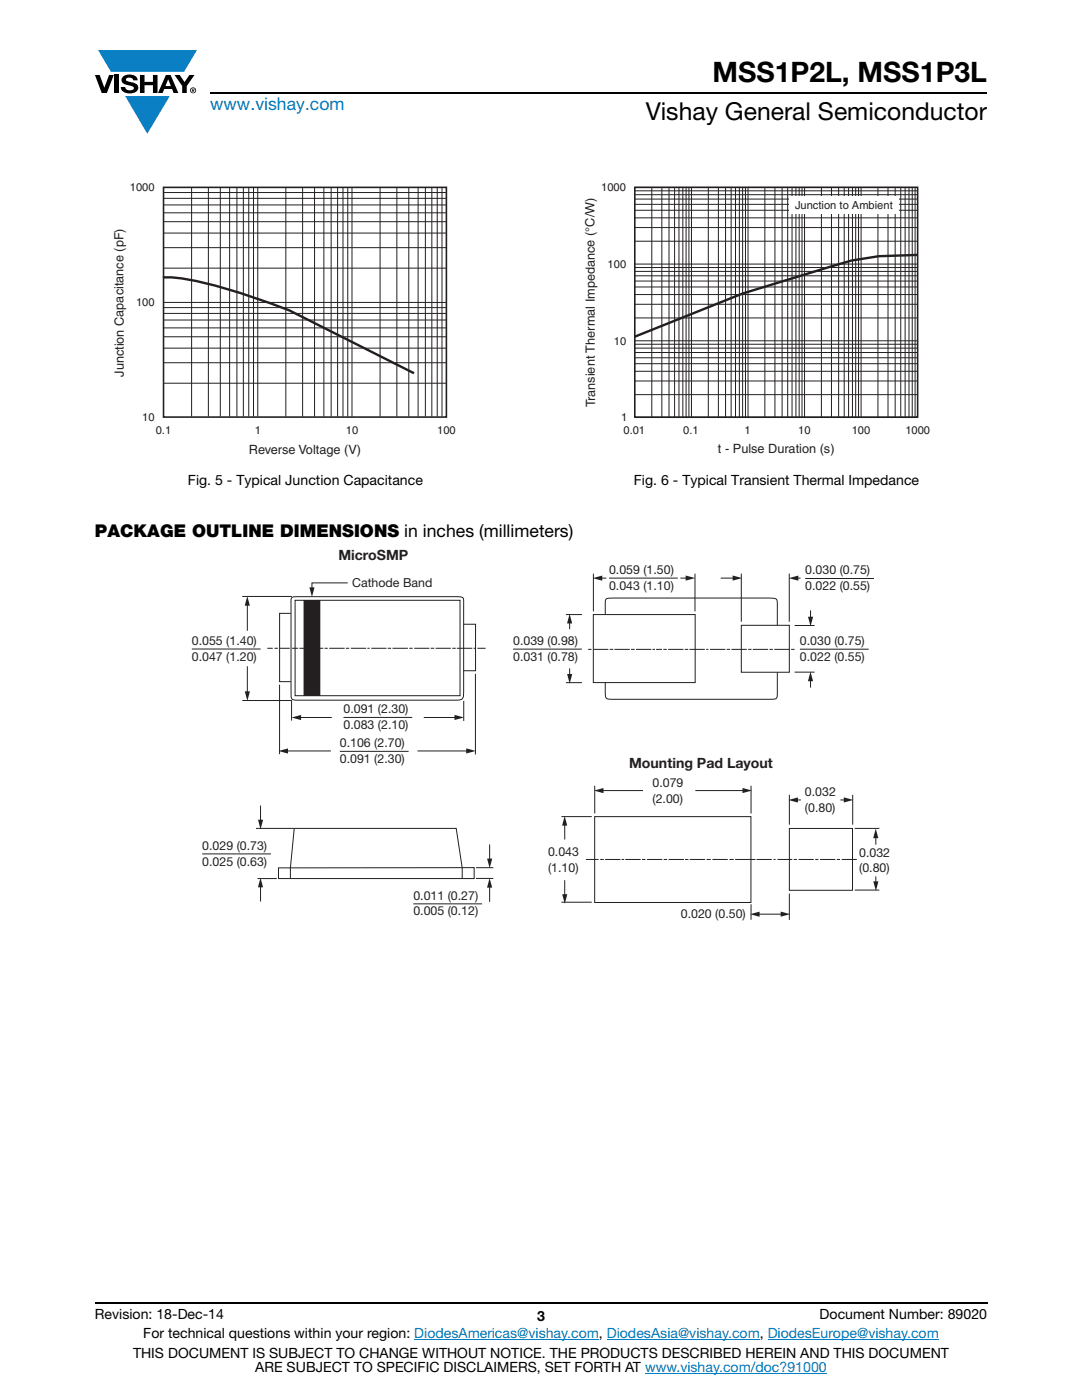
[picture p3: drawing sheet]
<svg xmlns="http://www.w3.org/2000/svg" width="216mm" height="279mm" viewBox="0 0 216 279" stroke-linecap="round" stroke-linejoin="round" font-family="sans-serif">
<g fill="#0a7fc3">
<path d="M19.6 10h19.7l-2.6 4.3h-1.1h-13.5z"/>
<path d="M25 19.2h8.9l-4.5 7.5z"/>
</g>
<g fill="#000">
<path d="M18.9 15h1l.9 2.5 1-2.5h.9l-1.4 3.6h-1zM22.9 15h.9v3.6h-.9zM24.6 15.3a2.1 2.1 0 0 1 2.8 .3l.1 .4h-.9a.79 .79 0 0 0-.7-.5 .79 .79 0 0 0-.8 .4l.3 .3 1 .2a1.08 1.08 0 0 1 1.2 1 1.08 1.08 0 0 1-1.1 1.2 1.73 1.73 0 0 1-2.4-1.2h.9a.96 .96 0 0 0 .8 .6 .96 .96 0 0 0 .9-.4 1.31 1.31 0 0 0-1.2-.6 1.03 1.03 0 0 1-1.1-.6 1.03 1.03 0 0 1 .2-1.1zM27.9 15h.9v1.3h1.7v-1.3h.9v3.6h-.9v-1.6h-1.7v1.6h-.9zM34.8 15h1.1l.9 1.4 1-1.4h1l-1.5 2.2v1.4h-.9v-1.4z"/>
<path d="M33.6 15.9l.5 1.3h-1.1zM33.1 15l-1.6 3.6h1l.3-.8h1.5l.3 .8h1l-1.6-3.6z"/>
<path d="M38.4 17.8h.2v.2h-.2zM38.3 17.7v.7h.1v-.3l.4 .3-.2-.3 .2-.2-.1-.2z"/>
<path d="M38.1 18a.46 .46 0 0 1 .9 0 .46 .46 0 0 1-.9 0zM37.9 18a.6 .6 0 0 0 1.2 0 .6 .6 0 0 0-1.2 0z"/>
</g>
<path d="M42 18.6h155M18.9 260h178.1" fill="none" stroke="#000" stroke-width=".36"/>
<path d="M82.7 267.3h36.8M121.1 267.3h30.5M128.7 274h36.3M153.2 267.3h34.1" fill="none" stroke="#007ec4" stroke-width=".2"/>
<path d="M22.4 36.2h68.6v54.9h-68.6z" fill="#fff"/>
<g fill="none" stroke="#231f20" stroke-width=".2">
<path d="M32.6 39.6h56.4M32.6 38.4h56.4M38.2 37.4v45.7M41.6 37.4v45.7M44 37.4v45.7M45.8 37.4v45.7M47.3 37.4v45.7M48.6 37.4v45.7M49.6 37.4v45.7M50.6 37.4v45.7M51.4 37.4v45.7M57 37.4v45.7"/>
<path d="M60.4 37.4v45.7M62.8 37.4v45.7M64.6 37.4v45.7M66.1 37.4v45.7M67.4 37.4v45.7M68.4 37.4v45.7M69.4 37.4v45.7M70.2 37.4v45.7M75.8 37.4v45.7M79.2 37.4v45.7M81.6 37.4v45.7M83.4 37.4v45.7"/>
<path d="M84.9 37.4v45.7M86.2 37.4v45.7M87.2 37.4v45.7M88.2 37.4v45.7M32.6 53.5h56.4M32.6 49.4h56.4M32.6 46.5h56.4M32.6 44.2h56.4M32.6 40.9h56.4M32.6 42.5h56.4M32.6 76.5h56.4M32.6 72.4h56.4"/>
<path d="M32.6 69.5h56.4M32.6 67.2h56.4M32.6 62.5h56.4M32.6 63.9h56.4M32.6 65.4h56.4M32.6 61.4h56.4M32.6 60.4h56.4"/>
</g>
<path d="M32.6 37.4h56.5v45.8h-56.5z" fill="none" stroke="#231f20" stroke-width=".32"/>
<path d="M32.5 55.4a17.9 17.9 0 0 1 6.6 .7l3.9 .9 4.9 1.5 9.8 3.4 24.9 12.6" fill="none" stroke="#231f20" stroke-width=".48"/>
<path d="M116.5 36.2h69.1v54.9h-69.1z" fill="#fff"/>
<g fill="none" stroke="#231f20" stroke-width=".2">
<path d="M126.7 38.9h56.4M126.7 39.7h56.4M126.7 38.1h56.4M126.7 37.4h56.4M130.1 37.4v45.9M132.1 37.4v45.9M133.5 37.4v45.9M134.6 37.4v45.9M135.5 37.4v45.9M136.3 37.4v45.9M136.9 37.4v45.9M137.5 37.4v45.9"/>
<path d="M138 37.4v45.9M141.3 37.4v45.9M143.3 37.4v45.9M144.8 37.4v45.9M145.9 37.4v45.9M146.8 37.4v45.9M147.5 37.4v45.9M148.2 37.4v45.9M148.7 37.4v45.9M149.3 37.4v45.9M152.6 37.4v45.9M154.6 37.4v45.9"/>
<path d="M156.1 37.4v45.9M157.2 37.4v45.9M158 37.4v45.9M158.8 37.4v45.9M159.5 37.4v45.9M160 37.4v45.9M160.5 37.4v45.9M163.9 37.4v45.9M165.9 37.4v45.9M167.3 37.4v45.9M168.5 37.4v45.9M169.3 37.4v45.9"/>
<path d="M170.1 37.4v45.9M170.7 37.4v45.9M171.3 37.4v45.9M171.8 37.4v45.9M175.2 37.4v45.9M177.2 37.4v45.9M178.6 37.4v45.9M179.7 37.4v45.9M180.6 37.4v45.9M181.4 37.4v45.9M182 37.4v45.9M182.6 37.4v45.9"/>
<path d="M126.7 58.8h56.4M126.7 57.3h56.4M126.7 54.2h56.4M126.7 55h56.4M126.7 56.1h56.4M126.7 53.4h56.4M126.7 52.7h56.4M126.7 48.1h56.4M126.7 45.4h56.4M126.7 43.5h56.4M126.7 42h56.4M126.7 40.8h56.4"/>
<path d="M126.7 78.8h56.4M126.7 76h56.4M126.7 74.1h56.4M126.7 72.6h56.4M126.7 69.5h56.4M126.7 70.4h56.4M126.7 71.4h56.4M126.7 68.7h56.4M126.7 68h56.4M126.7 63.5h56.4M126.7 60.7h56.4M126.7 83.3h56.4"/>
</g>
<path d="M126.7 37.4h56.4v45.8h-56.4z" fill="none" stroke="#231f20" stroke-width=".32"/>
<path d="M183 50.9l-7.7 .2-5.4 .9-21.7 6.6-21.6 8.6" fill="none" stroke="#231f20" stroke-width=".48"/>
<g fill="#fff">
<path d="M157.5 39.2h21.9v3.5h-21.9z"/>
<path d="M38.3 109.5h139.3v74.2h-139.3z"/>
</g>
<path d="M58.3 119.2l.8-.1h31.8a1.45 1.45 0 0 1 1.6 .4v17.9a2.63 2.63 0 0 1-.4 2.1l-.9 .2-32.7-.1a1.26 1.26 0 0 1-.4-1.4v-17.1a2.47 2.47 0 0 1 .2-1.9zM58.9 119.8h32.9v19h-32.9z" fill="none" stroke="#231f20" stroke-width=".2"/>
<path d="M60.7 119.8h3.1v19h-3.1z" fill="#231f20"/>
<g fill="none" stroke="#231f20" stroke-width=".2">
<path d="M48.3 119h9.9M60.7 119.8h3.1v19h-3.1zM48.3 139.8h9.9M49.4 120.5v5.4M53.3 129.4h1.1M54.8 129.4h.7M55.8 136.6v13.9M55.8 129.4h2M58 122.4h-2.2v13.6h2.2M58.2 139.8v4M58.3 129.4h1.2M59.7 129.4h4.8"/>
<path d="M64.8 129.4h.6M65.7 129.4h3.1M69 129.4h.7M70 129.4h3.1M73.3 129.4h.5M74.1 129.4h3M77.4 129.4h.7M78.3 129.4h3.1M81.7 129.4h.7M82.7 129.4h3M85.9 129.4h.7M86.9 129.4h3"/>
<path d="M90.2 129.4h.7M91.2 129.4h3M92.5 124.6h2.4v9.3h-2.4M92.5 139.9v4M94.5 129.4h.4M94.9 134.5v16.1M95.3 129.4h1.6"/>
</g>
<path d="M49.3 119l.6 1.9h-1.1z" fill="#231f20"/>
<path d="M49.4 133v5.3" fill="none" stroke="#231f20" stroke-width=".2"/>
<path d="M48.8 138h1.1l-.5 1.9z" fill="#231f20"/>
<path d="M69.4 116.3h-7.2v1.3" fill="none" stroke="#231f20" stroke-width=".2"/>
<path d="M61.7 117.2h1.1l-.6 1.9z" fill="#231f20"/>
<path d="M59.7 143.2h6.5" fill="none" stroke="#231f20" stroke-width=".2"/>
<path d="M58.2 143.2l1.9-.5v1z" fill="#231f20"/>
<path d="M84.6 143.2h6.4" fill="none" stroke="#231f20" stroke-width=".2"/>
<path d="M90.7 142.7l1.9 .5-1.9 .5z" fill="#231f20"/>
<path d="M57.1 149.9h8.9" fill="none" stroke="#231f20" stroke-width=".2"/>
<path d="M55.6 149.9l1.9-.5v1z" fill="#231f20"/>
<path d="M83.3 149.9h10.1" fill="none" stroke="#231f20" stroke-width=".2"/>
<path d="M93 149.4l1.9 .5-1.9 .5z" fill="#231f20"/>
<g fill="none" stroke="#231f20" stroke-width=".2">
<path d="M147.9 114.5v9.6M157.5 114.5v9.6M117.4 129.6h.6M118.4 122.7h20.3v13.5h-20.3zM118.4 129.6h3M121.7 129.6h.7M122.6 129.6h3.1M125.9 129.6h.7M126.9 129.6h3.1M130.2 129.6h.5M130.9 129.6h1.2M132.4 129.6h.6"/>
<path d="M133.3 129.6h3.1M136.6 129.6h.7M137.6 129.6h3M140.9 129.6h.5M141.7 129.6h3M145 129.6h.7M146 129.6h3M147.9 124.8h9.6v9.4h-9.6zM149.3 129.6h.7M150.2 129.6h3.1M153.5 129.6h.7M154.5 129.6h3.1"/>
<path d="M157.9 129.6h.6M158.5 124.8h4M158.5 134.1h4M161.7 135.6v1.6"/>
</g>
<path d="M161.7 134l.5 1.9h-1z" fill="#231f20"/>
<path d="M161.7 121.8v1.6" fill="none" stroke="#231f20" stroke-width=".2"/>
<path d="M161.2 123.1h1.1l-.6 1.9z" fill="#231f20"/>
<path d="M143.8 115.4h2.7" fill="none" stroke="#231f20" stroke-width=".2"/>
<path d="M146.2 114.9l1.9 .5-1.9 .5z" fill="#231f20"/>
<path d="M158.9 115.4h.8" fill="none" stroke="#231f20" stroke-width=".2"/>
<path d="M157.4 115.4l1.9-.5v1z" fill="#231f20"/>
<path d="M118.4 114.5v7.5M135.8 115.4h1.4M138.7 114.5v7.5" fill="none" stroke="#231f20" stroke-width=".2"/>
<path d="M136.8 114.9l1.9 .5-1.9 .5z" fill="#231f20"/>
<path d="M119.8 115.4h1.2" fill="none" stroke="#231f20" stroke-width=".2"/>
<path d="M118.3 115.4l1.9-.5v1z" fill="#231f20"/>
<path d="M112.9 122.7h3.2M112.9 136.2h3.2M113.7 124.1v1.5" fill="none" stroke="#231f20" stroke-width=".2"/>
<path d="M113.7 122.5l.5 1.9h-1.1z" fill="#231f20"/>
<path d="M113.7 133.4v1.5" fill="none" stroke="#231f20" stroke-width=".2"/>
<path d="M113.2 134.5h1l-.5 1.9z" fill="#231f20"/>
<g fill="none" stroke="#231f20" stroke-width=".2">
<path d="M121.5 115.4h13.7M160.7 115.5h13.7M38.3 129.5h13.7M102.4 129.5h13.7M120.8 122.7v-1.4a2.1 2.1 0 0 1 .3-1.8l1.6-.1h30.5a1.95 1.95 0 0 1 1.8 .3l.1 5.1M155.1 134.2v3.3a2.25 2.25 0 0 1-.3 1.9l-.8 .2h-31.2a2.1 2.1 0 0 1-1.9-.4l-.1-3M159.6 129.6h13.7M67.8 149.9h13.7M68.5 143.2h13.8M157.5 158.6v6M170.1 158.6v6M51.1 165.3h39.9l1.2 7.9v2.2"/>
<path d="M55.6 173.2h39v2.1h-39zM58.7 165.4l-.8 7.8v2.2M118.7 163h31.1v17.1h-31.1zM157.5 165.3h12.6v12.4h-12.6zM170.6 165.3h4.9M170.6 177.6h4.9M174.8 166.9v1.7"/>
</g>
<path d="M174.7 165.4l.6 1.9h-1.1z" fill="#231f20"/>
<path d="M174.8 174.9v1.3" fill="none" stroke="#231f20" stroke-width=".2"/>
<path d="M174.3 175.9h1l-.5 1.9z" fill="#231f20"/>
<path d="M167.7 159.6h1" fill="none" stroke="#231f20" stroke-width=".2"/>
<path d="M168.4 159.1l1.9 .5-1.9 .6z" fill="#231f20"/>
<path d="M158.9 159.6h.9" fill="none" stroke="#231f20" stroke-width=".2"/>
<path d="M157.3 159.7l1.9-.6v1.1z" fill="#231f20"/>
<path d="M138.7 157.8h9.8" fill="none" stroke="#231f20" stroke-width=".2"/>
<path d="M148.2 157.3l1.9 .5-1.9 .5z" fill="#231f20"/>
<path d="M120.1 157.8h8.2" fill="none" stroke="#231f20" stroke-width=".2"/>
<path d="M118.5 157.8l1.9-.5v1z" fill="#231f20"/>
<path d="M112.7 164.4v3.1" fill="none" stroke="#231f20" stroke-width=".2"/>
<path d="M112.7 162.9l.5 1.9h-1z" fill="#231f20"/>
<path d="M112.7 175.7v3.1" fill="none" stroke="#231f20" stroke-width=".2"/>
<path d="M112.2 178.5h1l-.5 1.9z" fill="#231f20"/>
<g fill="none" stroke="#231f20" stroke-width=".2">
<path d="M118.7 156.8v5.5M149.9 156.8v5.5M112 163h6.1M116.9 171.5h2.5M119.8 171.5h.7M120.7 171.5h3.1M124 171.5h.5M124.8 171.5h3M128.1 171.5h.7M129.1 171.5h3M132.4 171.5h.7M133.4 171.5h3.1"/>
<path d="M136.7 171.5h.7M137.6 171.5h3.1M141 171.5h.8M142.2 171.5h3M145.6 171.5h.8M146.7 171.5h4M151 171.5h3M154.3 171.5h.5M155.1 171.5h3M157.5 178.3v5.3M158.4 171.5h.6M159.4 171.5h3"/>
<path d="M162.7 171.5h.6M163.6 171.5h3.1M167 171.5h.6M168 171.5h3M112 180.1h6.1M149.9 180.5v3.1M151.2 182.4h4.9"/>
</g>
<g fill="#231f20">
<path d="M155.8 181.9l1.9 .5-1.9 .6z"/>
<path d="M149.7 182.5l1.9-.6v1.1z"/>
</g>
<path d="M51.4 175.3h3.8M95 173.2h3.4M95 175.3h3.4M97.7 176.8v3.2" fill="none" stroke="#231f20" stroke-width=".2"/>
<path d="M97.7 175.2l.5 1.9h-1z" fill="#231f20"/>
<path d="M97.7 168.5v3.2" fill="none" stroke="#231f20" stroke-width=".2"/>
<path d="M97.2 171.4h1l-.5 1.9z" fill="#231f20"/>
<path d="M52 176.7v3.2" fill="none" stroke="#231f20" stroke-width=".2"/>
<path d="M52 175.2l.5 1.9h-1z" fill="#231f20"/>
<path d="M52 160.8v3.1" fill="none" stroke="#231f20" stroke-width=".2"/>
<path d="M51.5 163.6h1l-.5 1.9z" fill="#231f20"/>
<path d="M40.3 170.4h13.8M82.5 180.4h13.7" fill="none" stroke="#231f20" stroke-width=".2"/>
<text font-size="5.6" x="142.2" y="16.4">MSS1P2L, MSS1P3L</text>
<text font-size="4.9" x="128.8" y="24">Vishay General Semiconductor</text>
<text font-size="3.5" fill="#007ec4" x="42" y="21.9">www.vishay.com</text>
<text font-size="3.5" x="18.9" y="107.2">PACKAGE OUTLINE DIMENSIONS in inches (millimeters)</text>
<g font-size="2.8">
<text x="37.5" y="96.8">Fig. 5 - Typical Junction Capacitance</text>
<text x="126.5" y="96.8">Fig. 6 - Typical Transient Thermal Impedance</text>
<text x="18.9" y="263.3">Revision: 18-Dec-14</text>
<text x="107.2" y="263.6">3</text>
<text x="163.6" y="263.3">Document Number: 89020</text>
<text x="28.6" y="267.1">For technical questions within your region: DiodesAmericas@vishay.com, DiodesAsia@vishay.com, DiodesEurope@vishay.com</text>
<text x="26.5" y="271">THIS DOCUMENT IS SUBJECT TO CHANGE WITHOUT NOTICE. THE PRODUCTS DESCRIBED HEREIN AND THIS DOCUMENT</text>
<text x="50.9" y="273.8">ARE SUBJECT TO SPECIFIC DISCLAIMERS, SET FORTH AT www.vishay.com/doc?91000</text>
</g>
<g font-size="2.8" fill="#231f20">
<text x="67.5" y="111.8">MicroSMP</text>
<text x="125.5" y="153.2">Mounting Pad Layout</text>
</g>
<g font-size="2.5" fill="#231f20">
<text x="24.7" y="75.2" transform="rotate(-90 24.7 75.2)">Junction Capacitance (pF)</text>
<text x="118.7" y="81.3" transform="rotate(-90 118.7 81.3)">Transient Thermal Impedance (°C/W)</text>
<text x="49.7" y="90.5">Reverse Voltage (V)</text>
<text x="143.3" y="90.5">t - Pulse Duration (s)</text>
<text x="70.3" y="117.1">Cathode Band</text>
<text x="121.5" y="114.5">0.059 (1.50)</text>
<text x="121.5" y="117.7">0.043 (1.10)</text>
<text x="160.7" y="114.6">0.030 (0.75)</text>
<text x="160.7" y="117.8">0.022 (0.55)</text>
<text x="38.3" y="128.7">0.055 (1.40)</text>
<text x="38.3" y="131.8">0.047 (1.20)</text>
<text x="102.4" y="128.7">0.039 (0.98)</text>
<text x="102.4" y="131.9">0.031 (0.78)</text>
<text x="159.6" y="128.7">0.030 (0.75)</text>
<text x="159.6" y="131.9">0.022 (0.55)</text>
<text x="68.6" y="142.3">0.091 (2.30)</text>
<text x="67.8" y="149.1">0.106 (2.70)</text>
<text x="68.6" y="145.5">0.083 (2.10)</text>
<text x="67.8" y="152.3">0.091 (2.30)</text>
<text x="130.2" y="157">0.079</text>
<text x="130.2" y="160.2">(2.00)</text>
<text x="160.6" y="158.9">0.032</text>
<text x="160.6" y="162">(0.80)</text>
<text x="40.4" y="169.6">0.029 (0.73)</text>
<text x="40.4" y="172.7">0.025 (0.63)</text>
<text x="109.4" y="170.8">0.043</text>
<text x="171.4" y="170.9">0.032</text>
<text x="82.5" y="179.5">0.011 (0.27)</text>
<text x="109.4" y="174">(1.10)</text>
<text x="171.4" y="174.1">(0.80)</text>
<text x="82.5" y="182.7">0.005 (0.12)</text>
<text x="135.9" y="183.2">0.020 (0.50)</text>
</g>
<g font-size="2.2" fill="#231f20">
<text x="25.9" y="38.1">1000</text>
<text x="120" y="38.1">1000</text>
<text x="158.7" y="41.6">Junction to Ambient</text>
<text x="121.2" y="53.4">100</text>
<text x="27.2" y="61.1">100</text>
<text x="122.5" y="68.8">10</text>
<text x="28.4" y="84.1">10</text>
<text x="31.1" y="86.6">0.1</text>
<text x="50.8" y="86.6">1</text>
<text x="69" y="86.6">10</text>
<text x="87.2" y="86.6">100</text>
<text x="123.9" y="84.1">1</text>
<text x="124.4" y="86.6">0.01</text>
<text x="136.3" y="86.6">0.1</text>
<text x="148.6" y="86.6">1</text>
<text x="159.3" y="86.6">10</text>
<text x="170" y="86.6">100</text>
<text x="180.7" y="86.6">1000</text>
</g>
</svg>
